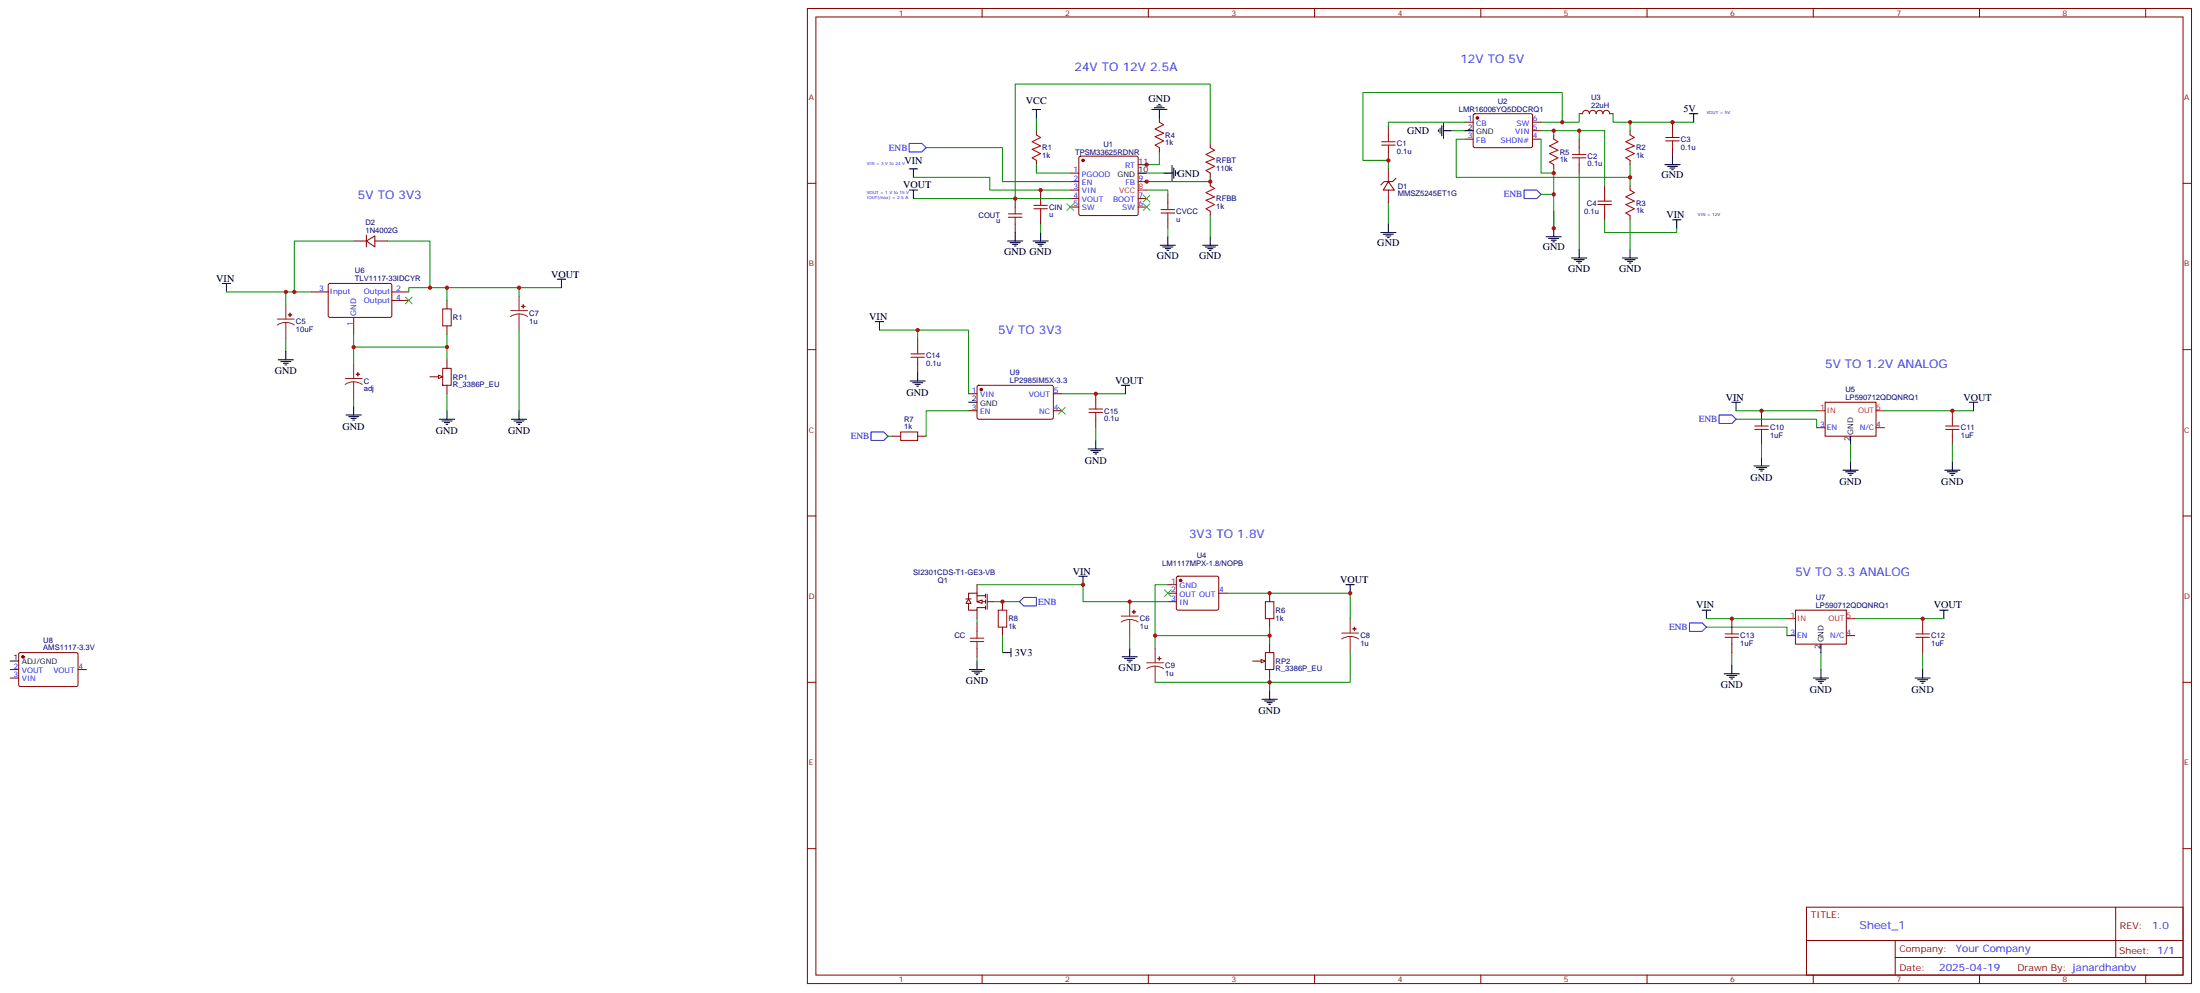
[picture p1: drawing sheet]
<svg xmlns="http://www.w3.org/2000/svg" width="915mm" height="413mm" viewBox="0 0 915 413" stroke-linecap="round" stroke-linejoin="round" font-family="sans-serif">
<g fill="none" stroke="#870000" stroke-width=".42">
<path d="M335.8 3.5h575.8v405.4h-575.8zM339.4 7.1h568.6v398.2h-568.6zM408.5 3.5v3.6M477.7 3.5v3.6M546.8 3.5v3.6M615.9 3.5v3.6M685.1 3.5v3.6M754.2 3.5v3.6M823.4 3.5v3.6M892.5 3.5v3.6M431.1 54.3v1.8M482.2 49v1.8"/>
<path d="M503.4 59.6v1.8M577.5 52.6v3.5M609.2 50.8h3.6M609.2 57.9h3.6M613 47.5l24-.2 .5 .7-.1 13-.6 .4-23.6-.1-.4-.6v-12.7zM637.5 50.8h3.5M637.5 57.9h3.5M637.5 54.3h3.5M646.3 56.1v1.8M656.9 47.3h1.4a1.41 1.41 0 0 1 1.4-1.4 1.41 1.41 0 0 1 1.4 1.4 1.41 1.41 0 0 1 1.4-1.4 1.41 1.41 0 0 1 1.4 1.4 1.41 1.41 0 0 1 1.4-1.4 1.41 1.41 0 0 1 1.4 1.4 1.41 1.41 0 0 1 1.5-1.4 1.41 1.41 0 0 1 1.4 1.4h1.4M656.9 57.9v3.5M678 54.3v1.8"/>
<path d="M695.7 50.8v3.5M335.8 76.2h3.6M431.1 66.7v1.7M432.9 79v3.6M445.2 72h3.5M445.2 75.5h3.5M445.2 79h3.5M449 65.1h24.2l.2 23.8-.2 .5-23.8 .2-.5-.2-.2-23.8zM473.4 75.5h3.6M473.4 68.4h3.6M482.2 61.4v1.7M503.4 72v1.7"/>
<path d="M503.4 75.5v1.8M577.5 75.5l2.5 3.5h-4.6zM577.5 63.1v3.6M577.5 70.2v5.3M577.5 79v5.3M580.7 74.1l-1.4 1.4h-3.6l-1.4 1.4M646.3 68.4v1.8M656.9 68.4v3.6M667.5 77.3v3.5M678 66.7v1.7M678 77.3v1.7M695.7 61.4v3.5"/>
<path d="M908 76.2h3.6M422.3 82.6v3.5M422.3 93.1v3.6M432.9 89.6v3.5M445.2 82.6h3.5M445.2 86.1h3.5M473.4 82.6h3.6M473.4 86.1h3.6M485.8 80.8v3.5M485.8 91.4v3.5M503.4 87.8v1.8M667.5 87.8v3.6"/>
<path d="M678 89.6v1.8M185.9 124.9v3.5M185.9 135.5v3.5M178.9 156.6h3.5M184.1 153.1h3.6v7.1h-3.6zM185.9 149.6v3.5M335.8 145.3h3.6M908 145.3h3.6M185.9 160.2v3.5M335.8 214.5h3.6M908 214.5h3.6M335.8 283.6h3.6"/>
<path d="M908 283.6h3.6M335.8 352.8h3.6M908 352.8h3.6M751.4 377.1h156.6v28.2h-156.6zM880 377.1v20.9M751.5 391h156.4M788.3 398h119.6M788.3 391v14.1M408.5 405.3v3.6M477.7 405.3v3.6M546.8 405.3v3.6M615.9 405.3v3.6"/>
<path d="M685.1 405.3v3.6M754.2 405.3v3.6M823.4 405.3v3.6M892.5 405.3v3.6"/>
</g>
<g fill="#870000" stroke="#870000" stroke-width=".42">
<circle cx="450.5" cy="66.7" r=".53"/>
<circle cx="614.5" cy="49" r=".53"/>
</g>
<path d="M473.4 79h3.6" fill="none" stroke="#f00" stroke-width=".42"/>
<g fill="none" stroke="#000" stroke-width=".42">
<path d="M429.3 45.5h3.6M431.1 45.5v3.5M479.1 45.5h6.3M480.1 44.8h4.3M481.2 44.1h2.1M481.9 43.4h.7M482.2 45.5v3.5M598.3 54v.7M599 53.3v2.1M599.7 52.2v4.2M600.4 54.3h3.6M600.4 51.2v6.3"/>
<path d="M609.2 54.3h3.6M702.7 47.3h3.6M704.5 47.3v3.5M378.2 70.2h3.5M378.2 79h3.5M379.9 70.2v3.5M379.9 79v3.6M473.4 72h3.6M484 72h3.5M487.5 68.8v6.3M488.2 69.9v4.2M488.9 70.9v2.1"/>
<path d="M489.7 71.6v.7M692.5 68.4h6.4M693.6 69.1h4.2M694.6 69.9h2.1M695.3 70.6h.7M695.7 64.9v3.5M422.3 96.7v3.5M432.9 96.7v3.5M485.8 98.4v3.6M503.4 98.4v3.6M574.3 96.7h6.4M575.4 97.4h4.2"/>
<path d="M576.4 98.1h2.2M577.1 98.8h.7M577.5 93.1v3.6M643.1 98.4h6.4M644.2 99.1h4.2M645.2 99.8h2.1M646.3 94.9v3.5M695.7 91.4h3.5M697.4 91.4v3.5M419.1 100.2h6.3M420.2 100.9h4.2M421.2 101.6h2.1"/>
<path d="M421.9 102.3h.7M429.7 100.2h6.3M430.7 100.9h4.3M431.8 101.6h2.1M432.5 102.3h.7M482.6 102h6.3M483.7 102.7h4.2M484.7 103.4h2.1M485.4 104.1h.7M500.2 102h6.4M501.3 102.7h4.2M502.4 103.4h2.1"/>
<path d="M503.1 104.1h.7M645.9 100.5h.7M653.7 107.2h6.3M654.8 107.9h4.2M655.8 108.7h2.1M656.5 109.4h.7M656.9 103.7v3.5M674.9 107.2h6.3M675.9 107.9h4.3M677 108.7h2.1M677.7 109.4h.7M678 103.7v3.5"/>
</g>
<g fill="none" stroke="#a10000" stroke-width=".42">
<path d="M431.1 56.1l1.8 1.1-3.6 1.7 3.6 1.8-3.6 1.4 3.6 1.8-3.6 1.7 1.8 1.1M482.2 50.8l1.8 1.1-3.5 1.7 3.5 1.8-3.5 1.4 3.5 1.8-3.5 1.7 1.7 1.1M574.7 58.9h5.6M577.5 56.1v2.8M646.3 57.9l1.8 1-3.6 1.8 3.6 1.7-3.6 1.5 3.6 1.7-3.6 1.8 1.8 1M678 56.1l1.8 1.1-3.5 1.7 3.5 1.8-3.5 1.4 3.5 1.8-3.5 1.7 1.7 1.1M692.9 58.6h5.6M692.9 57.2h5.6M695.7 54.3v2.9M695.7 58.6v2.8M503.4 61.4l1.8 1-3.6 1.8 3.6 1.8-3.6 1.4 3.6 1.7-3.6 1.8 1.8 1.1M503.4 77.3l1.8 1-3.6 1.8 3.6 1.7-3.6 1.5 3.6 1.7-3.6 1.8 1.8 1"/>
<path d="M574.7 60.3h5.6M577.5 60.3v2.8M654 65.6h5.7M654 64.2h5.7M656.9 61.4v2.8M656.9 65.6v2.8M678 79l1.8 1.1-3.5 1.7 3.5 1.8-3.5 1.4 3.5 1.8-3.5 1.7 1.7 1.1M419.5 90.3h5.6M419.5 88.9h5.6M422.3 86.1v2.8M422.3 90.3v2.8M430 86.8h5.7"/>
<path d="M430 85.4h5.7M432.9 82.6v2.8M432.9 86.8v2.8M483 88.5h5.6M483 87.1h5.6M485.8 84.3v2.8M485.8 88.5v2.9M664.6 85h5.7M664.6 83.6h5.7M667.5 80.8v2.8M667.5 85v2.8M184.1 128.4h3.6v7.1h-3.6z"/>
</g>
<g fill="none" stroke="#008700" stroke-width=".42">
<path d="M431.1 49v5.3M503.4 59.6v-24.7h-81.1v47.7M604 54.3h5.2M609.2 50.8h-31.7v1.8M609.2 57.9h-3.5v15.8h72.3M641 54.3h15.9v3.6M641 57.9v14.1h5.3v22.9v-7.1M646.3 54.3v1.8M649.8 50.8v-12.3h-82.9v28.2h10.6v3.5M656.9 47.3v3.5h-15.9M656.9 54.3h10.6v23M671 47.3v3.5h33.5"/>
<path d="M678 50.8v3.5M379.9 73.7h31.8v5.3h33.5M385.2 61.4h31.8v14.1h28.2M431.1 68.4v3.6h14.1M477 79h8.8v1.8M477 72h7M482.2 63.1v5.3h-7M503.4 73.7v1.8h-28.2M646.3 70.2v1.8M656.9 72v31.7M678 68.4v8.9M379.9 82.6h65.3"/>
<path d="M432.9 93.1v3.6M485.8 94.9v3.5M503.4 89.6v8.8M577.5 84.3v8.8M667.5 91.4v5.3h29.9v-1.8M678 91.4v12.3"/>
</g>
<path d="M443.8 84.7l2.8 2.8M446.6 84.7l-2.8 2.8M475.5 84.7l2.9 2.8M475.5 81.1l2.9 2.9M478.4 84.7l-2.9 2.8M478.4 81.1l-2.9 2.9" fill="none" stroke="#3c3" stroke-width=".42"/>
<path d="M378.2 59.6h5.3l1.7 1.8-1.7 1.7h-5.3z" fill="none" stroke="#00f" stroke-width=".42"/>
<g fill="none" stroke="#8c2424" stroke-width=".42">
<path d="M115.4 132.6h7M118.9 134.1l-1.9 .2-1.6 .8M118.9 134.1l1.8 .2 1.7 .8M118.9 126.6v6M118.9 134.1v6.7M212.4 129.1h7M215.9 130.5l-1.9 .3-1.6 .8M215.9 130.5l1.9 .3 1.6 .8M215.9 123.1v6M215.9 130.5v6.7M143.6 157.3h7M147.1 158.8l-1.8 .2-1.7 .8"/>
<path d="M147.1 158.8l1.9 .2 1.6 .8M147.1 151.3v6M147.1 158.8v6.7"/>
</g>
<g fill="#8c2424" stroke="#8c2424" stroke-width=".42">
<path d="M119.9 130.9h1.5z"/>
<path d="M120.6 130.2v1.4z"/>
<path d="M148.2 155.6h1.4z"/>
<path d="M148.8 154.9l.1 1.4z"/>
<path d="M217 127.4h1.4z"/>
<path d="M217.6 126.6l.1 1.5z"/>
</g>
<path d="M182.4 155.9l1.7 .7-1.7 .7z" fill="#f0f0f0" stroke="#870000" stroke-width=".42"/>
<g fill="none" stroke="#870000" stroke-width=".42">
<path d="M152.4 97.7v5M136.8 118l25.8-.1 .4 .6-.1 13-.6 .4h-25.3l-.5-.7v-12.7zM147.1 100.2h5.3M152.4 100.2l3.5-2.1v4.6zM155.9 100.2h5.3M129.5 121.4h7M147.1 131.9v7.1M163 121.4h7M163 124.9h7M489.5 239.7h17.2l.2 13.2-.2 .5-16.7 .2-.5-.2-.2-13.2zM485.8 246.6h3.5M485.8 250.1h3.5"/>
<path d="M485.8 243.1h3.5M506.9 246.6h3.6M528.1 246.6v3.5M528.1 257.2v3.5M521.1 274.8h3.5M526.3 271.3h3.6v7h-3.6zM528.1 267.8v3.5M528.1 278.3v3.6"/>
</g>
<g fill="none" stroke="#008700" stroke-width=".42">
<path d="M147.1 100.2h-24.7v21.2M161.2 100.2h17.7v19.4M185.9 119.6v5.3M215.9 119.6v3.5M233.5 119.6h-63.5v1.8M94.2 121.4h24.7M129.5 121.4h-10.6v5.2M147.1 139v5.3h38.8v-5.3M215.9 137.2v33.5M118.9 140.8v5.3M147.1 144.3v7M185.9 144.3v5.3"/>
<path d="M147.1 165.5v3.5M185.9 163.7v7M406.4 243.1h44.1v7h35.3M485.8 243.1h-5.3v21.1h47.6v-3.5M469.9 264.2v5.3M528.1 264.2v3.6M528.1 281.9v5.3"/>
</g>
<g fill="none" stroke="#000" stroke-width=".42">
<path d="M92.4 117.8h3.6M94.2 117.8v3.6M231.8 116.1h3.5M233.5 116.1v3.5M115.7 149.6h6.4M116.8 150.3h4.2M117.8 151h2.1M118.5 151.7h.7M118.9 146.1v3.5M143.9 172.5h6.4M145 173.2h4.2M146 173.9h2.2"/>
<path d="M146.8 174.6h.7M147.1 169v3.5M182.7 174.3h6.4M183.8 175h4.2M184.9 175.7h2.1M185.6 176.4h.7M185.9 170.7v3.6M212.7 174.3h6.4M213.8 175h4.2M214.8 175.7h2.2M215.5 176.4h.8M215.9 170.7v3.6"/>
<path d="M448.7 239.5h3.6M450.5 239.5v3.6M466.7 273h6.4M467.8 273.8h4.2M468.8 274.5h2.2M469.5 275.2h.8M469.9 269.5v3.5M524.9 290.7h6.4M526 291.4h4.2M527 292.1h2.2M527.8 292.8h.7M528.1 287.2v3.5"/>
</g>
<circle cx="491.1" cy="241.3" r=".53" fill="#870000" stroke="#870000" stroke-width=".42"/>
<g fill="none" stroke="#8c2424" stroke-width=".42">
<path d="M466.4 256.1h7M469.9 257.5l-1.9 .3-1.6 .8M469.9 257.5l1.9 .3 1.6 .8M469.9 250.1v6M469.9 257.5v6.7M561.6 257.2v6M477 275.5h7M480.5 276.9l-1.9 .3-1.6 .8M480.5 276.9l1.8 .3 1.7 .8M480.5 269.5v6M480.5 276.9v6.7M558.1 263.2h7"/>
<path d="M561.6 264.6l-1.8 .2-1.7 .8M561.6 264.6l1.9 .2 1.6 .8M561.6 264.6v6.7"/>
</g>
<g fill="#8c2424" stroke="#8c2424" stroke-width=".42">
<path d="M471 254.4h1.4z"/>
<path d="M471.6 253.6l.1 1.5z"/>
<path d="M562.7 261.4h1.4z"/>
<path d="M563.4 260.7v1.4z"/>
<path d="M481.5 273.8h1.5z"/>
<path d="M482.2 273v1.5z"/>
</g>
<path d="M526.3 250.1h3.6v7.1h-3.6z" fill="none" stroke="#a10000" stroke-width=".42"/>
<path d="M168.6 123.5l2.8 2.8M171.4 123.5l-2.8 2.8" fill="none" stroke="#3c3" stroke-width=".42"/>
<path d="M524.6 274.1l1.7 .7-1.7 .7z" fill="#f0f0f0" stroke="#870000" stroke-width=".42"/>
<g fill="none" stroke="#000" stroke-width=".42">
<path d="M364.1 133.7h3.5M365.8 133.7v3.5M378.5 158.4h6.4M379.6 159.1h4.2M380.6 159.8h2.2M381.7 154.9v3.5M381.4 160.5h.7M402.9 167.2h3.5M466.4 160.2h3.5M468.1 160.2v3.5M720.4 167.2h3.5M722.1 167.2v3.5"/>
<path d="M819.1 167.2h3.6M820.9 167.2v3.5M452.6 186.6h6.4M453.7 187.3h4.2M454.7 188h2.1M455.4 188.7h.7M455.8 183.1v3.5M729.5 193.7h6.4M730.6 194.4h4.2M731.7 195.1h2.1M732.4 195.8h.7M732.7 190.1v3.6"/>
<path d="M766.6 195.4h6.3M767.6 196.1h4.3M768.7 196.8h2.1M769.4 197.6h.7M769.8 181.3v3.6M769.8 191.9v3.5M808.9 195.4h6.4M810 196.1h4.2M811 196.8h2.2M811.7 197.6h.7M812.1 191.9v3.5M559.9 243.1h3.5"/>
<path d="M561.6 243.1v3.5M708 253.6h3.6M709.8 253.6v3.6M806.8 253.6h3.5M808.6 253.6v3.6M4.2 274.8h3.6M720.4 276.6v3.5M757.4 267.8v3.5M757.4 278.3v3.6M799.7 278.3v3.6M717.2 280.1h6.3M718.3 280.8h4.2"/>
<path d="M719.3 281.5h2.1M720 282.2h.7M754.2 281.9h6.4M755.3 282.6h4.2M756.4 283.3h2.1M757.1 284h.7M796.6 281.9h6.3M797.6 282.6h4.3M798.7 283.3h2.1M799.4 284h.7"/>
</g>
<g fill="none" stroke="#008700" stroke-width=".42">
<path d="M641 80.8h5.3M365.8 137.2h15.9M381.7 140.8v-3.6h21.2v26.5M402.9 170.7h-17.7v10.6M441.7 163.7h26.4M455.8 177.8v5.3M722.1 170.7h33.5M722.1 174.3h33.5v3.5M783.9 170.7h37M369.4 181.3h1.7M732.7 184.9v5.2M769.8 184.9v7"/>
<path d="M812.1 184.9v7M510.5 246.6h51.1v10.6M709.8 257.2h33.5M771.5 257.2h37.1M480.5 264.2v5.3M561.6 271.3v12.3h-81.1M709.8 260.7h33.5v3.5M720.4 271.3v5.3M757.4 271.3v7M799.7 271.3v7"/>
</g>
<path d="M440.3 169.3l2.8 2.9M443.1 169.3l-2.8 2.9M484.4 245.2l2.8 2.8M487.2 245.2l-2.8 2.8" fill="none" stroke="#3c3" stroke-width=".42"/>
<g fill="none" stroke="#870000" stroke-width=".42">
<path d="M381.7 140.8v3.5M381.7 151.3v3.6M402.9 163.7h3.5M402.9 170.7h3.5M406.6 160.4l31.1-.2 .4 .7v12.9l-.7 .5-30.6-.1-.4-.6v-12.7zM438.1 163.7h3.6M438.1 170.7h3.6M455.8 163.7v3.5M455.8 174.3v3.5M732.7 170.7v3.6M755.6 177.8h3.6M759.2 167.2h21.1v14.1h-21.1z"/>
<path d="M780.3 177.8h3.6M812.1 170.7v3.6M371.1 181.3h3.5M381.7 181.3h3.5M732.7 181.3v3.6M812.1 181.3v3.6M401.7 249h2.3M402.9 249.1l1 1.7h-2.1zM402.9 249.1v-2.5h3.5v3.5h3.5M402.9 250.8v2.8h3.5v-1h3.5M406.4 243.1v3.5M406.4 253.6v3.6"/>
<path d="M406.4 247.6h3.5M409.9 246.9v1.5M409.9 249.4v1.4M409.9 251.9v1.4M410.6 250.1h2.9M410.6 246.9v6.4M720.4 257.2v3.5M746.8 253.6h21.2v14.2h-21.2zM799.7 257.2v3.5M4.2 278.3h3.6M8 271.5l24-.2 .5 .7-.1 13-.7 .4-23.5-.1-.4-.6v-12.7zM32.5 278.3h3.5"/>
<path d="M720.4 267.8v3.5M743.3 264.2h3.5M768 264.2h3.5M799.7 267.8v3.5M4.2 281.9h3.6"/>
</g>
<path d="M755.6 170.7h3.6M780.3 170.7h3.6M743.3 257.2h3.5M768 257.2h3.5" fill="none" stroke="#f00" stroke-width=".42"/>
<g fill="none" stroke="#a10000" stroke-width=".42">
<path d="M378.9 147.1h5.6M378.9 148.5h5.6M381.7 144.3v2.8M381.7 148.5v2.8M374.6 179.6h7.1v3.5h-7.1zM453 171.4h5.6M453 170h5.6M455.8 167.2v2.8M455.8 171.4v2.9M729.9 178.5h5.6M729.9 177.1h5.6M732.7 174.3v2.8"/>
<path d="M732.7 178.5v2.8M809.3 178.5h5.6M809.3 177.1h5.6M812.1 174.3v2.8M812.1 178.5v2.8M717.5 263.5h5.7M717.5 264.9h5.7M720.4 260.7v2.8M720.4 264.9v2.9M796.9 263.5h5.7M796.9 264.9h5.7M799.7 260.7v2.8"/>
<path d="M799.7 264.9v2.9"/>
</g>
<path d="M633.9 79h5.3l1.8 1.8-1.8 1.8h-5.3zM362.3 179.6h5.3l1.8 1.7-1.8 1.8h-5.3zM715.1 172.5h5.3l1.7 1.8-1.7 1.7h-5.3zM702.7 258.9h5.3l1.8 1.8-1.8 1.8h-5.3z" fill="none" stroke="#00f" stroke-width=".42"/>
<g fill="#870000" stroke="#870000" stroke-width=".42">
<circle cx="9.5" cy="273" r=".53"/>
<circle cx="408.2" cy="161.9" r=".53"/>
</g>
<path d="M406.4 250.1l2.1-.7v1.4z" fill="#fff" stroke="#870000" stroke-width=".42"/>
<path d="M424 250.1l1.8-1.7h5.3v3.5h-5.3z" fill="none" stroke="#00f" stroke-width=".42"/>
<path d="M415.2 253.6h3.5v7.1h-3.5zM403.6 265.3h5.6M403.6 266.7h5.6M406.4 262.5v2.8M406.4 266.7v2.8" fill="none" stroke="#a10000" stroke-width=".42"/>
<path d="M406.4 258.9v3.6M417 250.1v3.5M406.4 269.5v3.5M417 260.7v3.5" fill="none" stroke="#870000" stroke-width=".42"/>
<path d="M403.2 278.3h6.4M404.3 279h4.2M405.3 279.8h2.2M406.4 274.8v3.5M417 271.3h3.5M420.5 269.5v3.5M406 280.5h.8" fill="none" stroke="#000" stroke-width=".42"/>
<path d="M406.4 257.2v1.7M413.5 250.1h10.5M406.4 273v1.8M417 264.2v7.1" fill="none" stroke="#008700" stroke-width=".42"/>
<g fill="#c00">
<circle cx="422.3" cy="82.5" r=".88"/>
<circle cx="477" cy="68.4" r=".88"/>
<circle cx="477" cy="75.5" r=".88"/>
<circle cx="432.9" cy="79" r=".88"/>
<circle cx="503.4" cy="75.5" r=".88"/>
<circle cx="649.8" cy="50.8" r=".88"/>
<circle cx="678" cy="50.8" r=".88"/>
<circle cx="678" cy="73.7" r=".88"/>
<circle cx="695.7" cy="50.8" r=".88"/>
<circle cx="646.3" cy="54.3" r=".88"/>
<circle cx="646.3" cy="72" r=".88"/>
<circle cx="646.3" cy="94.9" r=".88"/>
<circle cx="656.9" cy="54.3" r=".88"/>
<circle cx="577.5" cy="66.7" r=".88"/>
<circle cx="185.9" cy="119.6" r=".88"/>
<circle cx="185.9" cy="144.3" r=".88"/>
<circle cx="147.1" cy="144.3" r=".88"/>
<circle cx="215.9" cy="119.6" r=".88"/>
<circle cx="118.9" cy="121.4" r=".88"/>
<circle cx="178.9" cy="119.6" r=".88"/>
<circle cx="122.4" cy="121.4" r=".88"/>
<circle cx="469.9" cy="250.1" r=".88"/>
<circle cx="528.1" cy="246.6" r=".88"/>
<circle cx="528.1" cy="264.2" r=".88"/>
<circle cx="480.5" cy="264.2" r=".88"/>
<circle cx="528.1" cy="283.6" r=".88"/>
<circle cx="561.6" cy="246.6" r=".88"/>
<circle cx="732.7" cy="170.7" r=".88"/>
<circle cx="812.1" cy="170.7" r=".88"/>
<circle cx="799.7" cy="257.2" r=".88"/>
<circle cx="720.4" cy="257.2" r=".88"/>
<circle cx="646.3" cy="80.8" r=".88"/>
<circle cx="381.7" cy="137.2" r=".88"/>
<circle cx="455.8" cy="163.7" r=".88"/>
<circle cx="417" cy="250.1" r=".88"/>
<circle cx="450.5" cy="243.1" r=".88"/>
</g>
<g font-size="4.9" fill="#00f">
<text x="447" y="29.6">24V TO 12V 2.5A</text>
<text x="607.5" y="26.1">12V TO 5V</text>
<text x="148.9" y="82.6">5V TO 3V3</text>
<text x="415.2" y="139">5V TO 3V3</text>
<text x="759.2" y="153.1">5V TO 1.2V ANALOG</text>
<text x="494.6" y="223.7">3V3 TO 1.8V</text>
<text x="746.8" y="239.5">5V TO 3.3 ANALOG</text>
</g>
<text font-size="4.6" fill="#00f" x="773.5" y="386.1">Sheet_1</text>
<g font-size="4.2">
<text x="426.7" y="43.4">VCC</text>
<text x="477.7" y="42.3">GND</text>
<text x="700.3" y="46.6">5V</text>
<text x="585.3" y="55.7">GND</text>
<text x="376.2" y="68.1">VIN</text>
<text x="489.8" y="73.4">GND</text>
<text x="691.1" y="74.1">GND</text>
<text x="375.7" y="78.3">VOUT</text>
<text x="693.2" y="90.7">VIN</text>
<text x="417.7" y="105.8">GND GND</text>
<text x="481.2" y="107.6">GND</text>
<text x="498.8" y="107.6">GND</text>
<text x="572.9" y="102.3">GND</text>
<text x="641.7" y="104.1">GND</text>
<text x="652.3" y="112.9">GND</text>
<text x="673.5" y="112.9">GND</text>
<text x="90" y="117.1">VIN</text>
<text x="229.3" y="115.4">VOUT</text>
<text x="361.6" y="133">VIN</text>
<text x="114.3" y="155.7">GND</text>
<text x="463.9" y="159.5">VOUT</text>
<text x="377.1" y="164.5">GND</text>
<text x="717.9" y="166.5">VIN</text>
<text x="816.7" y="166.5">VOUT</text>
<text x="142.5" y="178.6">GND</text>
<text x="181.3" y="180.4">GND</text>
<text x="211.3" y="180.4">GND</text>
<text x="451.2" y="192.7">GND</text>
<text x="728.1" y="199.8">GND</text>
<text x="765.2" y="201.5">GND</text>
<text x="807.5" y="201.5">GND</text>
<text x="446.3" y="238.8">VIN</text>
<text x="557.4" y="242.4">VOUT</text>
<text x="705.6" y="252.9">VIN</text>
<text x="804.3" y="252.9">VOUT</text>
<text x="422.2" y="272.7">3V3</text>
<text x="465.3" y="279.1">GND</text>
<text x="401.8" y="284.4">GND</text>
<text x="715.8" y="286.2">GND</text>
<text x="752.8" y="288">GND</text>
<text x="795.2" y="288">GND</text>
<text x="523.5" y="296.8">GND</text>
</g>
<g font-size="4.2" fill="#00f">
<text x="895.2" y="386.4">1.0</text>
<text x="813.6" y="395.9">Your Company</text>
<text x="806.7" y="403.7">2025-04-19</text>
</g>
<g font-size="3.9" fill="#00f">
<text x="369.7" y="62.6">ENB</text>
<text x="625.5" y="82">ENB</text>
<text x="706.7" y="175.4">ENB</text>
<text x="353.9" y="182.6">ENB</text>
<text x="431.8" y="251.4">ENB</text>
<text x="694.3" y="261.9">ENB</text>
</g>
<g font-size="3.9" fill="#800">
<text x="753.2" y="381.7">TITLE:</text>
<text x="881.8" y="386.4">REV:</text>
<text x="790.1" y="395.9">Company:</text>
<text x="881.5" y="396.5">Sheet: 1/1</text>
<text x="790.1" y="403.6">Date:</text>
<text x="839.1" y="403.7">Drawn By: janardhanbv</text>
</g>
<g font-size="3.2" fill="#800">
<text x="373.9" y="6.5">1</text>
<text x="443.1" y="6.5">2</text>
<text x="512.2" y="6.5">3</text>
<text x="581.4" y="6.5">4</text>
<text x="650.5" y="6.5">5</text>
<text x="719.7" y="6.5">6</text>
<text x="788.8" y="6.5">7</text>
<text x="858" y="6.5">8</text>
<text x="336.4" y="41.6">A</text>
<text x="908.6" y="41.6">A</text>
<text x="336.4" y="110.8">B</text>
<text x="908.6" y="110.8">B</text>
<text x="336.4" y="179.9">C</text>
<text x="908.6" y="179.9">C</text>
<text x="336.4" y="249.1">D</text>
<text x="908.6" y="249.1">D</text>
<text x="336.4" y="318.2">E</text>
<text x="908.6" y="318.2">E</text>
<text x="373.9" y="408.3">1</text>
<text x="443.1" y="408.3">2</text>
<text x="512.2" y="408.3">3</text>
<text x="581.4" y="408.3">4</text>
<text x="650.5" y="408.3">5</text>
<text x="719.7" y="408.3">6</text>
<text x="788.8" y="408.3">7</text>
<text x="858" y="408.3">8</text>
</g>
<g font-size="3.2" fill="#000080">
<text x="661.8" y="41.7">U3</text>
<text x="606.8" y="46.7">LMR16006YQ5DDCRQ1</text>
<text x="623" y="43">U2</text>
<text x="661.8" y="44.8">22uH</text>
<text x="484.7" y="57.2">R4</text>
<text x="699.2" y="59">C3</text>
<text x="433.6" y="65.7">1k</text>
<text x="433.6" y="62.5">R1</text>
<text x="447.2" y="64.3">TPSM33625RDNR</text>
<text x="458.9" y="60.9">U1</text>
<text x="484.7" y="60.5">1k</text>
<text x="581" y="63.9">0.1u</text>
<text x="581" y="60.7">C1</text>
<text x="648.8" y="64.3">R5</text>
<text x="680.5" y="65.7">1k</text>
<text x="680.5" y="62.5">R2</text>
<text x="699.2" y="62.2">0.1u</text>
<text x="505.9" y="71">110k</text>
<text x="505.9" y="67.8">RFBT</text>
<text x="648.8" y="67.5">1k</text>
<text x="660.4" y="69.2">0.1u</text>
<text x="660.4" y="66.1">C2</text>
<text x="505.9" y="83.7">RFBB</text>
<text x="581.4" y="81.6">MMSZ5245ET1G</text>
<text x="581.4" y="78.4">D1</text>
<text x="436.4" y="87.2">CIN</text>
<text x="489.3" y="89">CVCC</text>
<text x="505.9" y="86.9">1k</text>
<text x="659" y="89">0.1u</text>
<text x="660.1" y="85.5">C4</text>
<text x="680.5" y="88.6">1k</text>
<text x="680.5" y="85.5">R3</text>
<text x="152" y="93.5">D2</text>
<text x="407" y="90.8">COUT</text>
<text x="414.3" y="92.5">u</text>
<text x="436.4" y="90.4">u</text>
<text x="489.3" y="92.1">u</text>
<text x="152" y="96.7">1N4002G</text>
<text x="147.7" y="113.5">U6</text>
<text x="147.7" y="116.8">TLV1117-33IDCYR</text>
<text x="220.1" y="131.3">C7</text>
<text x="123.1" y="134.9">C5</text>
<text x="188.4" y="133.1">R1</text>
<text x="220.1" y="134.5">1u</text>
<text x="123.1" y="138">10uF</text>
<text x="385.2" y="149">C14</text>
<text x="385.2" y="152.1">0.1u</text>
<text x="420.1" y="156">U9</text>
<text x="151.3" y="159.6">C</text>
<text x="188.4" y="161">R_3386P_EU</text>
<text x="188.4" y="157.8">RP1</text>
<text x="420.1" y="159.1">LP2985IM5X-3.3</text>
<text x="151.3" y="162.7">adj</text>
<text x="767.6" y="166.2">LP590712QDQNRQ1</text>
<text x="767.6" y="163">U5</text>
<text x="459.3" y="171.9">C15</text>
<text x="376.1" y="178.5">1k</text>
<text x="376.1" y="175.3">R7</text>
<text x="459.3" y="175.1">0.1u</text>
<text x="736.2" y="178.9">C10</text>
<text x="815.6" y="178.9">C11</text>
<text x="736.2" y="182.1">1uF</text>
<text x="815.6" y="182.1">1uF</text>
<text x="497.8" y="231.9">U4</text>
<text x="379.8" y="238.9">SI2301CDS-T1-GE3-VB</text>
<text x="483.4" y="235.4">LM1117MPX-1.8/NOPB</text>
<text x="390.1" y="242.4">Q1</text>
<text x="755.3" y="249.5">U7</text>
<text x="530.6" y="257.9">1k</text>
<text x="530.6" y="254.8">R6</text>
<text x="755.3" y="252.6">LP590712QDQNRQ1</text>
<text x="419.5" y="261.4">1k</text>
<text x="419.5" y="258.2">R8</text>
<text x="474.1" y="261.5">1u</text>
<text x="474.1" y="258.3">C6</text>
<text x="18" y="267.3">U8</text>
<text x="397" y="265.4">CC</text>
<text x="565.9" y="268.6">1u</text>
<text x="565.9" y="265.4">C8</text>
<text x="723.9" y="268.6">1uF</text>
<text x="723.9" y="265.4">C13</text>
<text x="803.3" y="268.6">1uF</text>
<text x="803.3" y="265.4">C12</text>
<text x="18" y="270.2">AMS1117-3.3V</text>
<text x="530.6" y="275.9">RP2</text>
<text x="484.7" y="280.9">1u</text>
<text x="484.7" y="277.7">C9</text>
<text x="530.6" y="279.1">R_3386P_EU</text>
</g>
<g font-size="3.2" fill="#00f">
<text x="610.6" y="50.4">1</text>
<text x="614.1" y="52.2">CB</text>
<text x="630.9" y="52.2">SW</text>
<text x="637.6" y="54">5</text>
<text x="637.6" y="50.4">6</text>
<text x="610.6" y="57.5">3</text>
<text x="614.1" y="59.3">FB</text>
<text x="624.2" y="59.3">SHDN#</text>
<text x="630.3" y="55.7">VIN</text>
<text x="637.6" y="57.5">4</text>
<text x="446.5" y="71.6">1</text>
<text x="468" y="69.9">RT</text>
<text x="473.6" y="68.1">11</text>
<text x="446.5" y="75.1">2</text>
<text x="450" y="73.4">PGOOD</text>
<text x="450" y="76.9">EN</text>
<text x="468.1" y="76.9">FB</text>
<text x="473.6" y="75.1">9</text>
<text x="446.5" y="78.7">3</text>
<text x="446.5" y="82.2">4</text>
<text x="450" y="80.4">VIN</text>
<text x="450" y="84">VOUT</text>
<text x="463" y="84">BOOT</text>
<text x="473.6" y="82.2">7</text>
<text x="446.5" y="85.7">5</text>
<text x="450" y="87.5">SW</text>
<text x="466.8" y="87.5">SW</text>
<text x="473.6" y="85.7">6</text>
<text x="132.7" y="121">3</text>
<text x="137.2" y="122.4">Input</text>
<text x="151.3" y="122.4">Output</text>
<text x="151.3" y="125.9">Output</text>
<text x="164.7" y="121">2</text>
<text x="164.7" y="124.5">4</text>
<text x="148.2" y="131.2" transform="rotate(-90 148.2 131.2)">GND</text>
<text x="146.8" y="135.7" transform="rotate(-90 146.8 135.7)">1</text>
<text x="404.2" y="163.3">1</text>
<text x="407.7" y="165.1">VIN</text>
<text x="427.9" y="165.1">VOUT</text>
<text x="438.3" y="163.3">5</text>
<text x="404.2" y="170.4">3</text>
<text x="407.7" y="172.2">EN</text>
<text x="432.3" y="172.2">NC</text>
<text x="438.3" y="170.4">4</text>
<text x="757.2" y="177.4">3</text>
<text x="759.9" y="178.9">EN</text>
<text x="773.6" y="178.9">N/C</text>
<text x="780.3" y="177.4">4</text>
<text x="487.1" y="242.7">1</text>
<text x="490.6" y="244.5">GND</text>
<text x="487.1" y="249.8">3</text>
<text x="487.1" y="246.2">2</text>
<text x="490.6" y="251.5">IN</text>
<text x="490.6" y="248">OUT OUT</text>
<text x="507.1" y="246.2">4</text>
<text x="744.8" y="263.9">3</text>
<text x="768" y="263.9">4</text>
<text x="747.5" y="265.3">EN</text>
<text x="761.3" y="265.3">N/C</text>
<text x="5.6" y="278">2</text>
<text x="5.6" y="281.5">3</text>
<text x="9.1" y="279.8">VOUT</text>
<text x="22.2" y="279.8">VOUT</text>
<text x="32.6" y="278">4</text>
<text x="9.1" y="283.3">VIN</text>
</g>
<g font-size="3.2">
<text x="610.6" y="54">2</text>
<text x="614.1" y="55.7">GND</text>
<text x="473.6" y="71.6">10</text>
<text x="464.8" y="73.4">GND</text>
<text x="404.2" y="166.9">2</text>
<text x="407.7" y="168.6">GND</text>
<text x="769.4" y="183.3" transform="rotate(-90 769.4 183.3)">2</text>
<text x="770.8" y="180.6" transform="rotate(-90 770.8 180.6)">GND</text>
<text x="757.1" y="269.8" transform="rotate(-90 757.1 269.8)">2</text>
<text x="758.5" y="267.1" transform="rotate(-90 758.5 267.1)">GND</text>
<text x="5.6" y="274.5">1</text>
<text x="9.1" y="276.2">ADJ/GND</text>
</g>
<g font-size="3.2" fill="#f00">
<text x="465.5" y="80.4">VCC</text>
<text x="473.6" y="78.7">8</text>
<text x="757.2" y="170.4">1</text>
<text x="759.9" y="171.8">IN</text>
<text x="772.9" y="171.8">OUT</text>
<text x="780.3" y="170.4">5</text>
<text x="744.8" y="256.8">1</text>
<text x="768" y="256.8">5</text>
<text x="747.5" y="258.2">IN</text>
<text x="760.5" y="258.2">OUT</text>
</g>
<g font-size="1.8" fill="#00f">
<text x="709.8" y="47.3">VOUT = 5V</text>
<text x="360.5" y="68.4">VIN = 3 V to 24 V</text>
<text x="360.5" y="80.8">VOUT = 1 V to 15 V</text>
<text x="360.5" y="82.6">IOUT(max) = 2.5 A</text>
<text x="706.3" y="89.6">VIN = 12V</text>
</g>
</svg>
